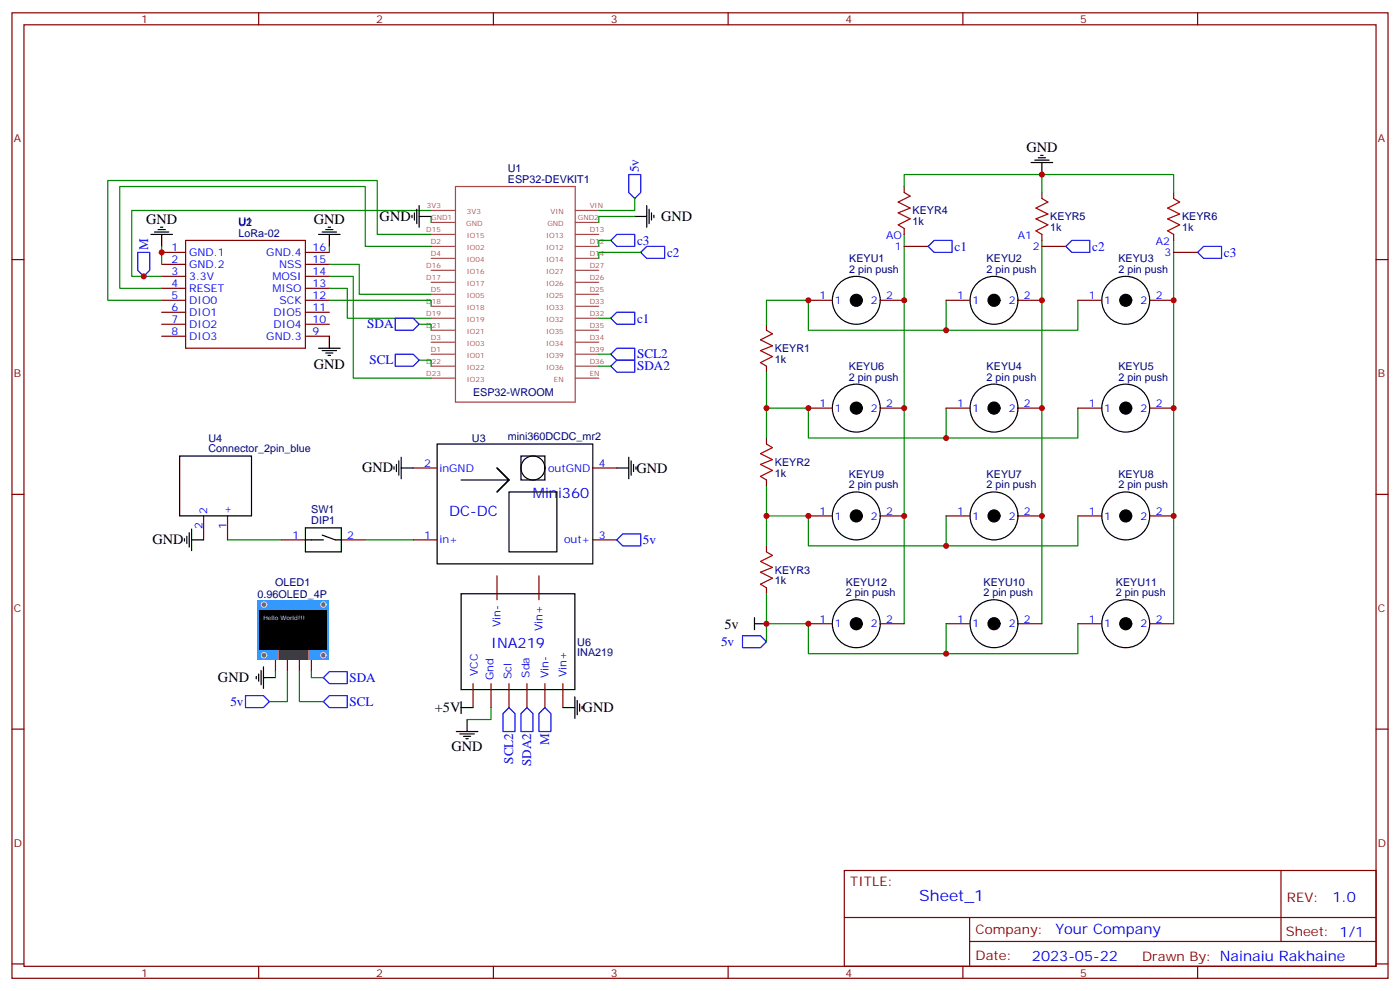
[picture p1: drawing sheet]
<svg xmlns="http://www.w3.org/2000/svg" width="412mm" height="292mm" viewBox="0 0 412 292" stroke-linecap="round" stroke-linejoin="round" font-family="sans-serif">
<g fill="none" stroke="#870000" stroke-width=".35">
<path d="M3.5 3.8h405.4v284.3h-405.4zM7.1 7.3h398.2v277.3h-398.2zM76.2 3.8v3.5M145.3 3.8v3.5M214.5 3.8v3.5M283.6 3.8v3.5M352.8 3.8v3.5M3.5 76.4h3.6M47.6 74.3h7.1M47.6 77.9h7.1M54.7 70.8h35.3v31.8h-35.3zM90 74.3h7"/>
<path d="M90 77.9h7M405.3 76.4h3.6M47.6 81.4h7.1M47.6 84.9h7.1M47.6 88.4h7.1M47.6 92h7.1M47.6 95.5h7.1M47.6 99h7.1M90 81.4h7M90 84.9h7M90 88.4h7M90 92h7"/>
<path d="M90 95.5h7M90 99h7M3.5 145.6h3.6M405.3 145.6h3.6M81.1 194.3v3.5M84.7 194.3v3.5M88.2 194.3v3.5M91.7 194.3v3.5M3.5 214.7h3.6M405.3 214.7h3.6M248.7 256.4h156.6v28.2h-156.6zM377.3 256.4v20.9"/>
<path d="M248.7 270.2h156.5M285.6 277.3h119.6M285.6 270.2v14.1M3.5 283.9h3.6M76.2 284.6v3.5M145.3 284.6v3.5M214.5 284.6v3.5M283.6 284.6v3.5M352.8 284.6v3.5M405.3 283.9h3.6"/>
</g>
<g fill="none" stroke="#a64a4a" stroke-width=".35">
<path d="M134.2 54.9h35.2v63.5h-35.2zM127 79.6h6.9M127 76.1h6.9M127 72.6h6.9M127 69h6.9M127 65.5h6.9M127 62h6.9M169.4 79.6h7M169.4 76.1h7M169.4 72.6h7M169.4 69h7M169.4 65.5h7"/>
<path d="M169.4 62h7M127 97.3h6.9M127 93.7h6.9M127 90.2h6.9M127 86.7h6.9M127 83.1h6.9M169.4 97.3h7M169.4 93.7h7M169.4 90.2h7M169.4 86.7h7M169.4 83.1h7M127 111.4h6.9"/>
<path d="M127 107.8h6.9M127 104.3h6.9M127 100.8h6.9M169.4 111.4h7M169.4 107.8h7M169.4 104.3h7M169.4 100.8h7"/>
</g>
<g fill="none" stroke="#000" stroke-width=".35">
<path d="M44.4 69h6.4M45.5 68.3h4.2M46.6 67.6h2.1M47.3 66.9h.7M47.6 69v3.6M93.8 69h6.4M94.9 68.3h4.2M96 67.6h2.1M96.7 66.9h.7M97 69v3.6M121.4 63.4v.7M122.1 62.7v2.1"/>
<path d="M122.8 61.6v4.3M123.5 63.7h3.5M123.5 60.6v6.3M97 99v3.6M93.8 102.6h6.4M94.9 103.3h4.2M96 104h2.1M96.7 104.7h.7"/>
</g>
<path d="M47.6 72.6v5.3M97 77.9h8.8v8.8h21.2M97 72.6v1.7M127 62h-88.2v19.4h8.8M127 72.6h-19.4v-17.7h-72.3v30h12.3M127 69h-15.9v-15.8h-79.4v35.2h15.9M97 81.4h7.1v30h22.9M97 84.9h5.3v8.8h24.7M97 88.4h30v1.8" fill="none" stroke="#008700" stroke-width=".35"/>
<path d="M75.8 176.6h21.2v17.7h-21.2z" fill="#39f"/>
<g fill="#666" stroke="#ccc" stroke-width=".35">
<circle cx="77.8" cy="193" r=".81"/>
<circle cx="95.2" cy="193" r=".81"/>
<circle cx="77.8" cy="178" r=".81"/>
<circle cx="95.2" cy="178" r=".81"/>
</g>
<path d="M81.7 191.5h9.5v2.8h-9.5z" fill="#fff"/>
<g fill="#fc0">
<path d="M81.7 191.5h.5v2.8h-.5z"/>
<path d="M90.7 191.5h.4v2.8h-.4z"/>
</g>
<path d="M82.3 191.5h8.3v2.8h-8.3z" fill="#333"/>
<path d="M76.6 179.8h19.7v11.7h-19.7z" fill="#000"/>
<g fill="none" stroke="#000" stroke-width=".35">
<path d="M303.7 47.9h6.4M304.8 47.2h4.2M305.9 46.5h2.1M306.6 45.8h.7M306.9 47.9v3.5M187 63.7h3.5M190.5 60.6v6.3M191.2 61.6v4.3M191.9 62.7v2.1M192.6 63.4v.7M52.9 134.3h21.2v17.6h-21.2zM116.1 137.5v.7"/>
<path d="M116.8 136.8v2.1M117.5 135.7v4.2M118.2 137.8h3.5M118.2 134.7v6.3M128.8 130.8h45.8v35.3h-45.8zM153.5 134.3h7v7.1h-7zM181.7 137.8h3.5M185.2 134.7v6.3M185.9 135.7v4.2M186.6 136.8v2.1M187.3 137.5v.7M54.3 158.6v.7"/>
<path d="M55 157.9v2.2M55.7 156.9v4.2M56.4 159h3.6M56.4 155.8v6.4M90 159h5.2M90 155.5h10.5v7h-10.5zM94.9 157.6l3.9 1.4h1.7M135.8 141.4h14.1l-3.5-3.6 3.5 3.6-3.5 3.5 3.5-3.5M149.9 144.9h14.1v17.6h-14.1zM135.8 174.9h33.5v28.2h-33.5zM75.5 199.2v.7M76.2 198.5v2.1"/>
<path d="M76.9 197.4v4.3M77.6 199.6h3.5M77.6 196.4v6.3M222.2 183.7h3.6M222.2 181.9v3.6M134.4 215.4h6.4M135.5 216.1h4.2M135.8 208.4h3.5M135.8 206.6v3.5M136.5 216.9h2.1M137.2 217.6h.7M137.6 211.9v3.5"/>
<path d="M165.8 208.4h3.5M169.3 205.2v6.4M170 206.3v4.2M170.7 207.3v2.1M171.4 208v.7"/>
<circle cx="252.2" cy="88.4" r="7.1"/>
<circle cx="292.8" cy="88.4" r="7.1"/>
<circle cx="331.6" cy="88.4" r="7.1"/>
<circle cx="157" cy="137.8" r="3.5"/>
<circle cx="252.2" cy="120.2" r="7.1"/>
<circle cx="292.8" cy="120.2" r="7.1"/>
<circle cx="331.6" cy="120.2" r="7.1"/>
<circle cx="252.2" cy="151.9" r="7.1"/>
<circle cx="292.8" cy="151.9" r="7.1"/>
<circle cx="331.6" cy="151.9" r="7.1"/>
<circle cx="252.2" cy="183.7" r="7.1"/>
<circle cx="292.8" cy="183.7" r="7.1"/>
<circle cx="331.6" cy="183.7" r="7.1"/>
</g>
<g fill="none" stroke="#00f" stroke-width=".35">
<path d="M185.2 51.4h3.5v5.3l-1.7 1.8-1.8-1.8zM40.6 74.3h3.5v5.3l-1.8 1.8-1.7-1.8zM179.9 70.8l1.8-1.8h5.3v3.6h-5.3zM188.7 74.3l1.8-1.7h5.3v3.5h-5.3zM275.2 70.8h5.3v3.5h-5.3l-1.8-1.7zM314 72.6l1.7-1.8h5.3v3.5h-5.3zM354.5 72.6h5.3v3.5h-5.3l-1.7-1.8zM116.4 93.7h5.3l1.8 1.8-1.8 1.8h-5.3zM179.9 93.7l1.8-1.7h5.3v3.5h-5.3zM116.4 104.3h5.3l1.8 1.8-1.8 1.7h-5.3zM179.9 104.3l1.8-1.7h5.3v3.5h-5.3zM179.9 107.8l1.8-1.7h5.3v3.5h-5.3z"/>
<path d="M181.7 159l1.7-1.8h5.3v3.6h-5.3zM95.2 199.6l1.8-1.8h5.3v3.5h-5.3zM218.7 187.2h5.3l1.8 1.8-1.8 1.7h-5.3zM72.3 204.9h5.3l1.8 1.7-1.8 1.8h-5.3zM95.2 206.6l1.8-1.7h5.3v3.5h-5.3zM149.9 208.4l1.8 1.7v5.3h-3.5v-5.3zM155.2 208.4l1.8 1.7v5.3h-3.5v-5.3zM160.5 208.4l1.8 1.7v5.3h-3.6v-5.3z"/>
</g>
<path d="M266.3 56.7l1.8 1-3.5 1.8 3.5 1.8-3.5 1.4 3.5 1.8-3.5 1.7 1.7 1.1M306.9 58.5l1.8 1-3.5 1.8 3.5 1.7-3.5 1.5 3.5 1.7-3.5 1.8 1.7 1M345.7 58.5l1.8 1-3.5 1.8 3.5 1.7-3.5 1.5 3.5 1.7-3.5 1.8 1.7 1M225.8 97.3l1.7 1-3.5 1.8 3.5 1.7-3.5 1.5 3.5 1.7-3.5 1.8 1.8 1M225.8 130.8l1.7 1-3.5 1.8 3.5 1.8-3.5 1.4 3.5 1.7-3.5 1.8 1.8 1.1M225.8 162.5l1.7 1.1-3.5 1.7 3.5 1.8-3.5 1.4 3.5 1.8-3.5 1.7 1.8 1.1" fill="none" stroke="#a10000" stroke-width=".35"/>
<g fill="none" stroke="#870000" stroke-width=".35">
<path d="M266.3 54.9v1.8M306.9 56.7v1.8M345.7 56.7v1.8M266.3 67.3v1.7M266.3 72.6h7.1M306.9 69v1.8M306.9 72.6h7.1M345.7 69v1.8M345.7 74.3h7.1M225.8 95.5v1.8M238.1 88.4h7.1M259.3 88.4h7"/>
<path d="M278.7 88.4h7.1M299.9 88.4h7M317.5 88.4h7.1M338.7 88.4h7M225.8 107.8v1.8M121.7 137.8h7.1M174.6 137.8h7.1M225.8 129v1.8M238.1 120.2h7.1M259.3 120.2h7M278.7 120.2h7.1M299.9 120.2h7"/>
<path d="M317.5 120.2h7.1M338.7 120.2h7M60 151.9v7.1M67 151.9v7.1M82.9 159h7.1M100.5 159h7.1M121.7 159h7.1M174.6 159h7.1M225.8 141.4v1.7M238.1 151.9h7.1M259.3 151.9h7M278.7 151.9h7.1"/>
<path d="M299.9 151.9h7M317.5 151.9h7.1M338.7 151.9h7M146.4 169.6v7M158.7 169.6v7M225.8 160.8v1.7M225.8 173.1v1.8M238.1 183.7h7.1M259.3 183.7h7M278.7 183.7h7.1M299.9 183.7h7M317.5 183.7h7.1"/>
<path d="M338.7 183.7h7M139.3 201.3v7.1M144.6 201.3v7.1M149.9 201.3v7.1M155.2 201.3v7.1M160.5 201.3v7.1M165.8 201.3v7.1"/>
</g>
<g fill="none" stroke="#008700" stroke-width=".35">
<path d="M187 58.5v3.5h-10.6M266.3 54.9v-3.5h79.4v5.3M306.9 51.4v5.3M127 63.7v1.8M179.9 70.8h-3.5v1.8M187 63.7h-10.6v1.8M188.7 74.3h-12.3v1.8M266.3 69v114.7M306.9 70.8v112.9M345.7 70.8v112.9M123.5 95.5h3.5v1.8M176.4 93.7h3.5"/>
<path d="M278.7 88.4v8.9M317.5 88.4v8.9h-79.4v-8.9h-12.3v7.1M123.5 106.1h3.5v1.7M176.4 104.3h3.5M176.4 107.8h3.5M225.8 109.6v19.4M225.8 120.2h12.3v8.8h79.4v-8.8M278.7 120.2v8.8M67 159h15.9M107.6 159h14.1M225.8 151.9h12.3v8.9h40.6v-8.9M225.8 143.1v17.7"/>
<path d="M317.5 151.9v8.9h-38.8M225.8 174.9v8.8h12.3v8.8h40.6v-8.8M81.1 197.8v1.8M84.7 197.8v8.8h-5.3M88.2 197.8v8.8h7M91.7 197.8v1.8h3.5M225.8 183.7v5.3M317.5 183.7v8.8h-38.8M144.6 208.4v3.5h-7"/>
</g>
<g fill="#000" stroke="#000" stroke-width=".35">
<circle cx="252.2" cy="88.4" r="1.76"/>
<circle cx="292.8" cy="88.4" r="1.76"/>
<circle cx="331.6" cy="88.4" r="1.76"/>
<circle cx="252.2" cy="120.2" r="1.76"/>
<circle cx="292.8" cy="120.2" r="1.76"/>
<circle cx="331.6" cy="120.2" r="1.76"/>
<circle cx="252.2" cy="151.9" r="1.76"/>
<circle cx="292.8" cy="151.9" r="1.76"/>
<circle cx="331.6" cy="151.9" r="1.76"/>
<circle cx="252.2" cy="183.7" r="1.76"/>
<circle cx="292.8" cy="183.7" r="1.76"/>
<circle cx="331.6" cy="183.7" r="1.76"/>
</g>
<g fill="#c00">
<circle cx="47.6" cy="74.3" r=".88"/>
<circle cx="225.8" cy="120.2" r=".88"/>
<circle cx="225.8" cy="151.9" r=".88"/>
<circle cx="238.1" cy="88.4" r=".88"/>
<circle cx="278.7" cy="97.3" r=".88"/>
<circle cx="238.1" cy="120.2" r=".88"/>
<circle cx="278.7" cy="129" r=".88"/>
<circle cx="238.1" cy="151.9" r=".88"/>
<circle cx="278.7" cy="160.8" r=".88"/>
<circle cx="266.3" cy="120.2" r=".88"/>
<circle cx="266.3" cy="151.9" r=".88"/>
<circle cx="306.9" cy="151.9" r=".88"/>
<circle cx="306.9" cy="120.2" r=".88"/>
<circle cx="345.7" cy="120.2" r=".88"/>
<circle cx="345.7" cy="151.9" r=".88"/>
<circle cx="266.3" cy="88.4" r=".88"/>
<circle cx="306.9" cy="88.4" r=".88"/>
<circle cx="345.7" cy="88.4" r=".88"/>
<circle cx="306.9" cy="51.4" r=".88"/>
<circle cx="225.8" cy="183.7" r=".88"/>
<circle cx="278.7" cy="192.5" r=".88"/>
<circle cx="238.1" cy="183.7" r=".88"/>
<circle cx="42.3" cy="81.4" r=".88"/>
</g>
<text font-size="4.6" fill="#00f" x="270.8" y="265.4">Sheet_1</text>
<g font-size="4.2">
<text x="302.3" y="44.6">GND</text>
<text x="43" y="65.9">GND</text>
<text x="92.4" y="65.9">GND</text>
<text x="111.8" y="65.2">GND</text>
<text x="194.7" y="65.2">GND</text>
<text x="92.4" y="108.7">GND</text>
<text x="106.6" y="139.1">GND</text>
<text x="187.5" y="139.3">GND</text>
<text x="44.9" y="160.3">GND</text>
<text x="213.4" y="185.1">5v</text>
<text x="64.2" y="201">GND</text>
<text x="128.1" y="209.8">+5V</text>
<text x="171.6" y="209.8">GND</text>
<text x="133" y="221.1">GND</text>
</g>
<g font-size="4.2" fill="#00f">
<text x="157" y="146.6">Mini360</text>
<text x="132.3" y="151.9">DC-DC</text>
<text x="144.6" y="190.7">INA219</text>
<text x="392.5" y="265.6">1.0</text>
<text x="310.9" y="275.2">Your Company</text>
<text x="304" y="283">2023-05-22</text>
</g>
<g font-size="3.9" fill="#00f">
<text x="188.2" y="50.7" transform="rotate(-90 188.2 50.7)">5v</text>
<text x="43.6" y="73.6" transform="rotate(-90 43.6 73.6)">M</text>
<text x="187.7" y="72.2">c3</text>
<text x="196.5" y="75.6">c2</text>
<text x="281.2" y="73.8">c1</text>
<text x="321.7" y="73.8">c2</text>
<text x="360.5" y="75.7">c3</text>
<text x="187.7" y="95">c1</text>
<text x="108.2" y="96.7">SDA</text>
<text x="108.8" y="107.3">SCL</text>
<text x="187.7" y="105.6">SCL2</text>
<text x="187.7" y="109.1">SDA2</text>
<text x="189.4" y="160.3">5v</text>
<text x="212.4" y="190.3">5v</text>
<text x="102.9" y="200.9">SDA</text>
<text x="67.9" y="207.9">5v</text>
<text x="102.9" y="207.9">SCL</text>
<text x="161.8" y="219.5" transform="rotate(-90 161.8 219.5)">M</text>
<text x="151.2" y="224.9" transform="rotate(-90 151.2 224.9)">SCL2</text>
<text x="156.5" y="225.6" transform="rotate(-90 156.5 225.6)">SDA2</text>
</g>
<g font-size="3.9" fill="#800">
<text x="250.5" y="260.9">TITLE:</text>
<text x="379.1" y="265.6">REV:</text>
<text x="287.4" y="275.1">Company:</text>
<text x="378.7" y="275.8">Sheet: 1/1</text>
<text x="287.4" y="282.8">Date:</text>
<text x="336.4" y="282.9">Drawn By: Nainaiu Rakhaine</text>
</g>
<g font-size="3.2" fill="#800">
<text x="41.6" y="6.8">1</text>
<text x="110.8" y="6.8">2</text>
<text x="179.9" y="6.8">3</text>
<text x="249.1" y="6.8">4</text>
<text x="318.2" y="6.8">5</text>
<text x="4.1" y="41.9">A</text>
<text x="405.9" y="41.9">A</text>
<text x="4.1" y="111">B</text>
<text x="405.9" y="111">B</text>
<text x="4.1" y="180.2">C</text>
<text x="405.9" y="180.2">C</text>
<text x="4.1" y="249.3">D</text>
<text x="405.9" y="249.3">D</text>
<text x="41.6" y="287.6">1</text>
<text x="110.8" y="287.6">2</text>
<text x="179.9" y="287.6">3</text>
<text x="249.1" y="287.6">4</text>
<text x="318.2" y="287.6">5</text>
</g>
<g font-size="3.2" fill="#000080">
<text x="149.6" y="53.9">ESP32-DEVKIT1</text>
<text x="149.6" y="50.7">U1</text>
<text x="268.8" y="63.1">KEYR4</text>
<text x="309.4" y="64.9">KEYR5</text>
<text x="348.2" y="64.9">KEYR6</text>
<text x="70.2" y="69.7">LoRa-02</text>
<text x="70.2" y="66.5">U2</text>
<text x="72.5" y="66.4">1</text>
<text x="268.8" y="66.3">1k</text>
<text x="309.4" y="68">1k</text>
<text x="348.2" y="68">1k</text>
<text x="250.1" y="77.2">KEYU1</text>
<text x="290.6" y="77.2">KEYU2</text>
<text x="329.4" y="77.2">KEYU3</text>
<text x="250.1" y="80.3">2 pin push</text>
<text x="290.6" y="80.3">2 pin push</text>
<text x="329.4" y="80.3">2 pin push</text>
<text x="228.2" y="106.8">1k</text>
<text x="228.3" y="103.7">KEYR1</text>
<text x="250.1" y="112.1">2 pin push</text>
<text x="250.1" y="109">KEYU6</text>
<text x="290.6" y="112.1">2 pin push</text>
<text x="290.6" y="109">KEYU4</text>
<text x="329.4" y="112.1">2 pin push</text>
<text x="329.4" y="109">KEYU5</text>
<text x="139.3" y="116.7">ESP32-WROOM</text>
<text x="61.4" y="130.2">U4</text>
<text x="139" y="130.2">U3</text>
<text x="149.6" y="129.7">mini360DCDC_mr2</text>
<text x="61.4" y="133.2">Connector_2pin_blue</text>
<text x="228.3" y="137.2">KEYR2</text>
<text x="228.2" y="140.3">1k</text>
<text x="250.1" y="143.8">2 pin push</text>
<text x="250.1" y="140.7">KEYU9</text>
<text x="290.6" y="143.8">2 pin push</text>
<text x="290.6" y="140.7">KEYU7</text>
<text x="329.4" y="143.8">2 pin push</text>
<text x="329.4" y="140.7">KEYU8</text>
<text x="91.7" y="154.2">DIP1</text>
<text x="91.7" y="151">SW1</text>
<text x="81" y="172.5">OLED1</text>
<text x="228.2" y="172.1">1k</text>
<text x="228.3" y="169">KEYR3</text>
<text x="249.2" y="172.5">KEYU12</text>
<text x="289.7" y="172.5">KEYU10</text>
<text x="328.7" y="172.5">KEYU11</text>
<text x="75.8" y="176">0.96OLED_4P</text>
<text x="249.1" y="175.6">2 pin push</text>
<text x="289.7" y="175.6">2 pin push</text>
<text x="328.7" y="175.6">2 pin push</text>
<text x="170" y="190.1">U6</text>
<text x="170" y="193.3">INA219</text>
</g>
<g font-size="3.2" fill="#00f">
<text x="261.1" y="70.4">AO</text>
<text x="299.9" y="70.4">A1</text>
<text x="50.5" y="74">1</text>
<text x="50.5" y="77.5">2</text>
<text x="55.7" y="75.4">GND.1</text>
<text x="78.5" y="75.4">GND.4</text>
<text x="92.1" y="77.5">15</text>
<text x="92.1" y="74">16</text>
<text x="263.6" y="73.6">1</text>
<text x="304.2" y="73.6">2</text>
<text x="340.4" y="72.2">A2</text>
<text x="343" y="75.4">3</text>
<text x="50.5" y="81">3</text>
<text x="55.7" y="78.9">GND.2</text>
<text x="55.7" y="82.4">3.3V</text>
<text x="80.2" y="82.4">MOSI</text>
<text x="82.2" y="78.9">NSS</text>
<text x="92.1" y="81">14</text>
<text x="50.5" y="84.6">4</text>
<text x="50.5" y="88.1">5</text>
<text x="55.7" y="86">RESET</text>
<text x="55.7" y="89.5">DIO0</text>
<text x="80.2" y="86">MISO</text>
<text x="82.3" y="89.5">SCK</text>
<text x="92.1" y="88.1">12</text>
<text x="92.1" y="84.6">13</text>
<text x="241.4" y="88.1">1</text>
<text x="245.9" y="89.5">1</text>
<text x="256.6" y="89.5">2</text>
<text x="261.1" y="88.1">2</text>
<text x="282" y="88.1">1</text>
<text x="286.5" y="89.5">1</text>
<text x="297.1" y="89.5">2</text>
<text x="301.6" y="88.1">2</text>
<text x="320.8" y="88.1">1</text>
<text x="325.3" y="89.5">1</text>
<text x="335.9" y="89.5">2</text>
<text x="340.4" y="88.1">2</text>
<text x="50.5" y="91.6">6</text>
<text x="50.5" y="95.1">7</text>
<text x="55.7" y="93">DIO1</text>
<text x="80.6" y="93">DIO5</text>
<text x="92.1" y="95.1">10</text>
<text x="92.1" y="91.6">11</text>
<text x="50.5" y="98.7">8</text>
<text x="55.7" y="96.6">DIO2</text>
<text x="55.7" y="100.1">DIO3</text>
<text x="78.5" y="100.1">GND.3</text>
<text x="80.6" y="96.6">DIO4</text>
<text x="92.1" y="98.7">9</text>
<text x="241.4" y="119.8">1</text>
<text x="261.1" y="119.8">2</text>
<text x="282" y="119.8">1</text>
<text x="301.6" y="119.8">2</text>
<text x="320.8" y="119.8">1</text>
<text x="340.4" y="119.8">2</text>
<text x="245.9" y="121.2">1</text>
<text x="256.6" y="121.2">2</text>
<text x="286.5" y="121.2">1</text>
<text x="297.1" y="121.2">2</text>
<text x="325.3" y="121.2">1</text>
<text x="335.9" y="121.2">2</text>
<text x="125" y="137.5">2</text>
<text x="176.4" y="137.5">4</text>
<text x="129.5" y="138.9">inGND</text>
<text x="161.5" y="138.9">outGND</text>
<text x="59.6" y="155.7" transform="rotate(-90 59.6 155.7)">2</text>
<text x="61" y="151.2" transform="rotate(-90 61 151.2)">2</text>
<text x="66.7" y="155.7" transform="rotate(-90 66.7 155.7)">1</text>
<text x="68.1" y="151.2" transform="rotate(-90 68.1 151.2)">+</text>
<text x="241.4" y="151.6">1</text>
<text x="245.9" y="153">1</text>
<text x="256.6" y="153">2</text>
<text x="261.1" y="151.6">2</text>
<text x="282" y="151.6">1</text>
<text x="286.5" y="153">1</text>
<text x="297.1" y="153">2</text>
<text x="301.6" y="151.6">2</text>
<text x="320.8" y="151.6">1</text>
<text x="325.3" y="153">1</text>
<text x="335.9" y="153">2</text>
<text x="340.4" y="151.6">2</text>
<text x="86.2" y="158.6">1</text>
<text x="102.3" y="158.6">2</text>
<text x="125" y="158.6">1</text>
<text x="129.5" y="160.1">in+</text>
<text x="166.1" y="160.1">out+</text>
<text x="176.4" y="158.6">3</text>
<text x="147.5" y="184.7" transform="rotate(-90 147.5 184.7)">Vin-</text>
<text x="159.8" y="185.8" transform="rotate(-90 159.8 185.8)">Vin+</text>
<text x="241.4" y="183.3">1</text>
<text x="245.9" y="184.7">1</text>
<text x="256.6" y="184.7">2</text>
<text x="261.1" y="183.3">2</text>
<text x="282" y="183.3">1</text>
<text x="286.5" y="184.7">1</text>
<text x="297.1" y="184.7">2</text>
<text x="301.6" y="183.3">2</text>
<text x="320.8" y="183.3">1</text>
<text x="325.3" y="184.7">1</text>
<text x="335.9" y="184.7">2</text>
<text x="340.4" y="183.3">2</text>
<text x="140.8" y="199.1" transform="rotate(-90 140.8 199.1)">VCC</text>
<text x="145.3" y="200.4" transform="rotate(-90 145.3 200.4)">Gnd</text>
<text x="150.6" y="200" transform="rotate(-90 150.6 200)">Scl</text>
<text x="155.9" y="199.6" transform="rotate(-90 155.9 199.6)">Sda</text>
<text x="161.6" y="199.7" transform="rotate(-90 161.6 199.7)">Vin-</text>
<text x="166.9" y="199.4" transform="rotate(-90 166.9 199.4)">Vin+</text>
</g>
<g font-size="2.1" fill="#a54b4b">
<text x="125.8" y="61.3">3V3</text>
<text x="127" y="64.8">GND1</text>
<text x="137.5" y="63">3V3</text>
<text x="162.2" y="63">VIN</text>
<text x="170.2" y="64.8">GND2</text>
<text x="173.7" y="61.3">VIN</text>
<text x="125.6" y="68.3">D15</text>
<text x="126.9" y="71.9">D2</text>
<text x="137.3" y="66.6">GND</text>
<text x="137.5" y="70.1">IO15</text>
<text x="160.8" y="70.1">IO13</text>
<text x="161.2" y="66.6">GND</text>
<text x="173.7" y="71.9">D12</text>
<text x="173.7" y="68.3">D13</text>
<text x="126.9" y="75.4">D4</text>
<text x="137.5" y="77.1">IO04</text>
<text x="137.5" y="73.6">IO02</text>
<text x="160.8" y="77.1">IO14</text>
<text x="160.8" y="73.6">IO12</text>
<text x="173.7" y="75.4">D14</text>
<text x="125.6" y="82.5">D17</text>
<text x="125.6" y="78.9">D16</text>
<text x="137.5" y="80.7">IO16</text>
<text x="160.8" y="80.7">IO27</text>
<text x="173.7" y="82.5">D26</text>
<text x="173.7" y="78.9">D27</text>
<text x="125.6" y="89.5">D18</text>
<text x="126.9" y="86">D5</text>
<text x="137.5" y="87.7">IO05</text>
<text x="137.5" y="84.2">IO17</text>
<text x="160.8" y="87.7">IO25</text>
<text x="160.8" y="84.2">IO26</text>
<text x="173.7" y="89.5">D33</text>
<text x="173.7" y="86">D25</text>
<text x="125.6" y="93">D19</text>
<text x="137.5" y="94.8">IO19</text>
<text x="137.5" y="91.2">IO18</text>
<text x="160.8" y="94.8">IO32</text>
<text x="160.8" y="91.2">IO33</text>
<text x="173.7" y="93">D32</text>
<text x="125.6" y="96.6">D21</text>
<text x="126.9" y="100.1">D3</text>
<text x="137.5" y="101.8">IO03</text>
<text x="137.5" y="98.3">IO21</text>
<text x="160.8" y="101.8">IO34</text>
<text x="160.8" y="98.3">IO35</text>
<text x="173.7" y="100.1">D34</text>
<text x="173.7" y="96.6">D35</text>
<text x="125.6" y="107.1">D22</text>
<text x="126.9" y="103.6">D1</text>
<text x="137.5" y="105.4">IO01</text>
<text x="160.8" y="105.4">IO39</text>
<text x="173.7" y="107.1">D36</text>
<text x="173.7" y="103.6">D39</text>
<text x="125.6" y="110.7">D23</text>
<text x="137.5" y="112.4">IO23</text>
<text x="137.5" y="108.9">IO22</text>
<text x="160.8" y="108.9">IO36</text>
<text x="163.2" y="112.4">EN</text>
<text x="173.7" y="110.7">EN</text>
</g>
<text font-size="1.8" fill="#fff" x="77.6" y="182.6">Hello World!!!</text>
</svg>
